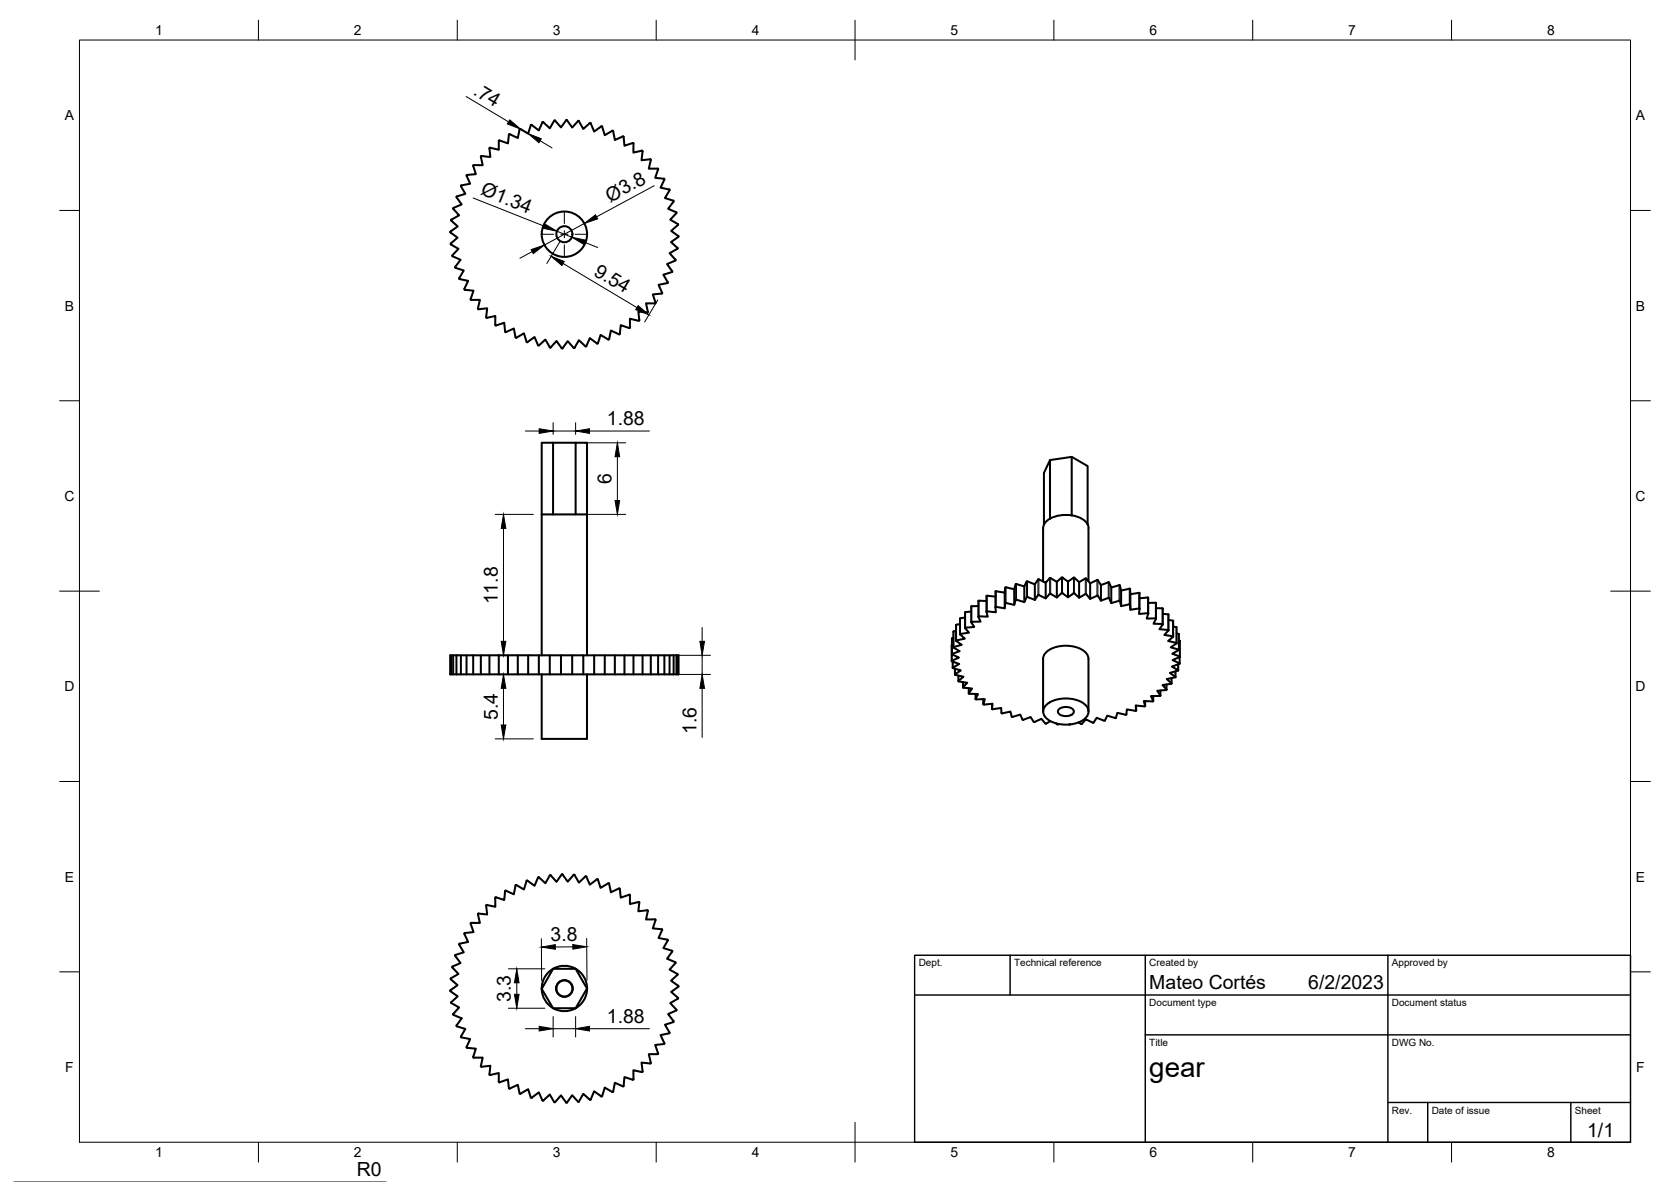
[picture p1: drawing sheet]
<svg xmlns="http://www.w3.org/2000/svg" width="420mm" height="297mm" viewBox="0 0 420 297" stroke-linecap="round" stroke-linejoin="round" font-family="sans-serif">
<!-- layer: Visible -->
<g fill="none" stroke="#000" stroke-width=".51">
<path d="M121.1 39.2l-.2 .2 .5 2.1-2.4 .1 .7 2.2-2.4 .2 .9 2.2-2.3 .5 1.1 2-2.1 .7M123.3 37.1l-.2 .2 .2 2.2-2.2-.3M125.6 35.3l-.2 .1v2.2l-2.1-.5M128 33.9l-.3 2.1-2.1-.7M128.2 33.7l-.2 .1M130.6 32.5l-.4 2.2-2-1M136.4 30.8l-.9 2-1.9-1.4-.1 .1-.7 2.1-2-1.2-.2 .1M136.6 30.7l-.2 .1M139.6 30.3l1.5 1.7 1.3-1.8 1.5 1.9 1.4-1.7h.3M139.6 30.3h-.3l-1.1 1.9-1.6-1.5M145.6 30.5l1.1 1.9 1.6-1.5 1.1 2.1 1.8-1.2M151.2 31.7l.2 .1"/>
<path d="M151.4 31.8l.7 2.2 1.9-1.1 .2 .1M154.2 33l.4 2.2 2-.9M156.6 34.3l.2 .1M156.8 34.4l.2 2.2 2.1-.7 .2 .1v2.3l2.1-.4M161.4 37.9l.2 .1M161.6 38l-.3 2.3 2.2-.3 .2 .1-.6 2.3h2.2l.2 .2M113.3 58.4l1.7 1.3-1.7 1.5M113.5 55.2v.2l1.6 1.5-1.8 1.3v.2M114.9 49.4l-.1 .2 1.3 1.8-2.2 1 1.5 1.7-1.9 1.1M165.5 42.6l-.8 2.1 2.2 .2M166.9 44.9l.2 .2M167 45.1l-.9 2.1 2.1 .4"/>
<path d="M168.3 47.6l.1 .2-1.2 2 2.1 .6 .1 .2-1.4 1.9 2 .8M170 53.3l.1 .3M170.1 53.6l-1.6 1.6 1.9 1.1M170.4 56.3l.1 .2-1.7 1.5 1.7 1.3M170.6 59.3l-.1 .2-1.8 1.3 1.7 1.5-.1 .2M113.4 61.2v.2l1.9 1.1-1.6 1.7 .1 .2M113.8 64.4l2 .9-1.4 1.9 2.2 .8-1.2 2 .2 .1 2.1 .5-.9 2M116.8 72.6l.1 .2M116.9 72.8l2.2 .3-.8 2M118.3 75.2l.2 .2h2.2l-.5 2.2 .1 .1 2.2-.2-.3 2.2 .2 .2M122.4 79.9l2.1-.5v2.3l.2 .1 2.1-.7 .2 2.2 .2 .2M162.9 78.3l-.2 .2-2.2-.2 .3 2.1-.2 .2-2.2-.5v2.2l-.2 .1"/>
<path d="M166.5 73.5l-.1 .3-2.3 .2 .7 2v.2h-2.4l.5 2.2M167.8 71.1l-2.2 .5 .9 2M168.9 68.4l-2.1 .6 1.1 1.9-.1 .2M169 68.1l-.1 .3M170.3 62.5l-1.9 1.1 1.5 1.7-.1 .2-2.1 .9 1.3 1.7M127.2 83.4l2-.8 .5 2.2 .2 .1 1.8-1.1 .7 2.1M132.4 85.9l.2 .1 1.8-1.3 1 2.1 1.7-1.5 1.2 2h.2l1.4-1.6 1.3 1.8h.3M147.5 87h-.3l-1.6-1.5-1.1 1.9-.2 .1-1.6-1.8-1.2 1.8M155.6 84l-2-.9-.4 2.1-.2 .1-2-1.1-.7 2.1-2-1.3-.9 2M155.9 83.9l-.3 .1M158.2 82.4l-2.1-.7-.2 2.2M139.1 111.3h5.6"/>
<path d="M264 115.6l-1.5 3.3v12.9M269.5 114.8l4 2.3v14.7M136.2 129.3v-18h2.9v18M136.2 129.3h2.9M136.2 129.3v35.4M139.1 129.3h8.5M144.7 129.3v-18h2.9v18M147.6 129.3v35.4M262.3 132.7v13.4M262.3 132.7a3.5 3.5 0 0 1 2.9-2.9 8 8 0 0 1 8 1.6l.5 1.3v13.4M269.5 129.5v-14.7l-5.5 .8v14.8M239.7 158.8v3.9"/>
<path d="M240.4 158.5l-.7 .2M240.5 157l-.1 4M241.4 156.8l-.9 .2M241.4 159.4l1.2 1.1-2.2 .5 1.4 1-2.1 .6 1.6 1-1.9 .7v.2M241.5 155.4l-.1 4M242.7 157.9l.9 1.1-2.2 .4M242.7 155.2l-1.2 .2M244.2 153.7l-1.5 .2v3.9M244.4 156.2l-.2 .2 .8 1.2-2.3 .3M244.4 152.3l-.2 .1v3.9M246 155l.6 1.2-2.3 .1M246 152.3h-1.7"/>
<path d="M246.1 151h1.9M246.2 150.9l-.2 .1v4M248 153.7l.4 1.3h-2.4M248.2 149.7l2.1 .2M250.5 148.6l-.2 .1 .1 5.2-2.4-.2v-3.9l.2-.1M252.6 148.9v4M252.8 151.6l-.2 1.3-2.3-.3M253 151.5l-.2 .1M255 148.1l-2.1-.5-.3 1.3-2.1-.3M255 148.1v3.9M255.6 150.7l-.2 .1-.4 1.2-2-.5M257.6 147.4v3.9"/>
<path d="M258.1 150.1l-.5 1.2-2-.6M258.4 146.1l-.3 .1-.5 1.2-2.2-.6-.4 1.3M260.2 146.8v4M262.9 146.4v4M265.7 146.2v3.9M268.5 146.2v3.9M271.3 146.3v3.9M274.1 146.6v3.9M275.8 149.7h.2l.8 1.2 1.9-.6M275.8 149.7l-1.7 .8-1.2-1.2-1.6 .9-1.3-1.1-1.5 1-1.5-1.1-1.3 1.1-1.7-.9-1.1 1.2-1.7-.9-1 1.3-2.1-.7M276.1 145.8l.7 1.2 2.1-.6M276.1 145.8l-2 .8-1.2-1.2-1.6 .9-1.3-1.2-1.5 1.1-1.5-1.1-1.3 1.1-1.7-.9-1.1 1.1-1.7-.8-1 1.2-1.8-.7"/>
<path d="M276.8 147v3.9M278.6 150.2l.3 .1M278.9 150.3l.5 1.3 2.2-.6M278.9 146.4l.5 1.2 2-.5M279.4 147.6v4M281.4 147l.2 .1M281.6 151.1l.3 1.2 2.3-.4M281.6 147.1l.3 1.3 2.1-.4M281.9 148.4v3.9M283.9 147.9l.3 .1M284.1 152l.1 1.2 2.1-.3M284.1 148l.1 1.3 2.4-.2"/>
<path d="M284.2 149.3v3.9M286.4 152.9l.2 .1M286.5 149.1l-.1 5.2 2.3-.1M286.5 150.4l2.2-.2v4M288.7 154.2l-.4 1.3 2.4-.1-.7 1.3 2.2 .1M290.5 151.5h-1.8M290.5 151.5h.2v4M290.7 152.8l1.7 .1M292.2 156.8l.2 .1M292.4 154.3l1.4 .1v4l-2.3-.3 .9-1.2M292.4 153v3.9M293.8 158.4l-1 1.2 2.1 .3"/>
<path d="M293.8 155.8l1.2 .2v4M294.9 159.9l.1 .1M295 157.4l.9 .3M295.8 159.2l.6 .2M295.8 157.7v3.9M296.4 159.4v3.9M113.4 164.7v4.8M113.9 164.7v4.8M114.8 164.7h-1.6v4.8h1.6M114.8 164.7h55.8v4.8h-55.8M114.8 164.7v4.8M115.9 164.7v4.8"/>
<path d="M117.3 164.7v4.8M119 164.7v4.8M120.9 164.7v4.8M123.1 164.7v4.8M125.4 164.7v4.8M127.7 164.7v4.8M130.2 164.7v4.8M132.8 164.7v4.8M135.5 164.7v4.8M136.2 169.5v16.2h11.4v-16.2M138.2 164.7v4.8M141.1 164.7v4.8"/>
<path d="M143.9 164.7v4.8M146.7 164.7v4.8M149.4 164.7v4.8M152.1 164.7v4.8M154.6 164.7v4.8M157 164.7v4.8M159.3 164.7v4.8M161.6 164.7v4.8M163.6 164.7v4.8M165.5 164.7v4.8M167 164.7v4.8M168.4 164.7v4.8"/>
<path d="M169.4 164.7v4.8M170.1 164.7v4.8M170.5 164.7v4.8M239.3 162.1v4M239.4 164.5l1.7 .8-1.8 .8 1.9 .8-1.6 .9 2 .7-1.5 1M239.5 166.3v1.5M239.7 160.3l-.3 .2v3.9M240.1 168v1.5M240.2 169.4l2.1 .7-1.3 1.1 2.2 .4-1 1.2 2.2 .2-.8 1.2v-1.2M241 169.8v1.4M242.1 171.4v1.3M243.6 174.2l2.3 .2-.5 1.3h2.2l-.4 1.3"/>
<path d="M245.3 174.4v1.3M247.2 175.7v1.3M247.3 176.9l.1 .1M247.4 177.1l2.2-.2-.2 1.2M249.4 176.9v1.2M249.4 178.1l2.3-.2 .1 1.3 .2 .1 2.1-.5 .4 1.3 2-.5 .6 1.2 .2 .1M262.3 178.8v-13.2a3.5 3.5 0 0 1 2.8-2.9 8.5 8.5 0 0 1 7.8 1.2l.7 1.1 .1 .6v13.2M263.3 176.9a8.2 8.2 0 0 1 9.9 .5 2.35 2.35 0 0 1-1.2 3.7 8.6 8.6 0 0 1-8.7-.4 2.24 2.24 0 0 1 0-3.8zM266.2 178.3a2.68 2.68 0 0 1 3.8 .3 1.64 1.64 0 0 1-2 1.4 1.64 1.64 0 0 1-2-1.4zM283.2 179.5l-2.3-.4-.3 1.3M285.5 178.6l-2.2-.3-.1 1.2M285.7 177.3v1.2l-.1-1.2 2.1 .2"/>
<path d="M285.7 178.5l-.2 .1M287.9 176.2v1.2M287.9 177.4l-.1 .1M290 174.9v1.3M291.8 173.5v1.3M291.8 174.8l-2.4 .1 .6 1.3h-2.4l.3 1.2M293.3 173.3l-2.3 .3 .8 1.2M294.6 171.7l-2.3 .5 1 1.1v-1.3M295 160l-1.3 1.1 2.2 .5-1.5 1.1 1.9 .5M295.5 170.2l-2.1 .5 1.2 1v-1.3M295.6 170.1l-.1 .1M295.6 168.7v1.4"/>
<path d="M296.2 168.5l-2 .6 1.3 1M296.2 166.9v1.6M296.4 163.2v.2l-1.6 .9 1.8 .6v.2M296.4 161h.2M296.6 166.7l-1.7-.8 1.7-.8v1.7M296.6 166.7v.1l-1.9 .7 1.5 .9v.1M296.6 161l.1 4M257.3 180.9l1.8-.7 .8 1.2h.3M260.1 181.4l1.8-.8 .9 1.2h.3M264.1 181.2l-1 .6M265.6 181.8l.5 .2M266.2 181.9l-.2 .1"/>
<path d="M269 182v.1M269.1 182l-.3 .1M271.2 181.6l.9 .3M275 181.6h-.3l-1.7-.8-1 1.1M280.4 180.4l-2-.6-.6 1.2-.2 .1-1.8-.7-.8 1.2M280.6 180.4h-.2M138.5 220h-.3l-1.1 2-1.6-1.5M141.5 219.8l1.2 1.8 1.6-1.8 1.3 2 1.6-1.6 .3 .1M141.5 219.8h-.3l-1.3 1.8-1.4-1.6M114.5 240v.2l1.3 1.8-2.1 1.1 1.6 1.7-2 1.2 1.7 1.6-1.7 1.3M116.8 234.7l.9 2-2.2 .5 1.1 2.1-2.1 .7M116.9 234.4l-.1 .3"/>
<path d="M118.3 232.1l.8 2.1-2.2 .3M118.5 231.9l-.2 .2M122.2 227.6l.3 2.2-2.3-.1 .5 2.2h-2.2M122.4 227.4l-.2 .2M124.5 225.6v2.3l-2.1-.5M132.6 221.3l-.2 .1-.7 2.1-2-1.1-.5 2.3-2.1-.9-.1 .1-.2 2.3-2.1-.7-.2 .1M135.5 220.5h-.2l-.9 2.1-1.8-1.3M147.4 220.3l.9 2 1.8-1.3h.3M150.3 221.1l.7 2 2-1.2 .6 2.3 2-.9 .3 .1M155.9 223.4l.2 2.2 2.1-.7M158.2 224.8l.2 .1v2.3l2.2-.5-.1 2.3 2.2-.3 .2 .2M162.9 228.9l-.5 2.2 2.3-.1 .1 .2"/>
<path d="M164.8 231.2l-.7 2.1 2.3 .2 .1 .2M166.5 233.7l-.9 2 2.2 .4M167.8 236.1l.1 .2-1.1 2 2.1 .6M168.9 238.9l.1 .2M169 239.1l-1.3 1.8 2.1 .9M113.3 248.8v.3l1.8 1.3-1.7 1.5 .1 .2M113.5 252.1l1.9 1.1-1.5 1.6 .1 .2 2.1 .9-1.3 1.8 .1 .2M114.9 257.9l2.1 .7-1.1 1.9M139.1 243.5h5.6l2.9 4.9-2.9 5h-5.6l-2.9-4.9zM168.2 259.7l-2.1 .4 .9 2.1M169.4 256.6l-.1 .3-2.1 .6 1.2 1.9-.1 .3M169.8 241.8v.2"/>
<path d="M169.8 242l-1.4 1.7 1.9 1.1M170.1 253.7v.2l-2.1 .9 1.4 1.8M170.3 244.7l.1 .2-1.7 1.6 1.9 1.2v.2l-1.8 1.4 1.7 1.6-2 1.2 1.6 1.6M115.9 260.5l.1 .2 2.2 .4-.9 2M117.3 263.1l.2 .2 2.2 .2-.7 2.1 .1 .2h2.3l-.5 2.2 2.4-.2-.2 2.3 2.3-.5 .1 2.4 2.2-.7 .3 2.2 2.2-.9 .5 2.2 .2 .1 1.9-1.2 .7 2.1 .2 .1M133.7 275.9l1.8-1.4 .9 2M136.4 276.5l.2 .1 1.6-1.6 1.1 2h.3M139.6 277l1.5-1.7 1.2 1.8M142.6 277.1h-.3M156.8 272.9l-.2 .1-2-.9-.4 2.2-.2 .1-1.9-1.1-.8 2.2-1.9-1.3-1 2.2-1.7-1.5-1.1 1.9-.2 .1-1.5-1.7-1.3 1.9M159.1 271.3l-2.1-.6-.2 2.2M161.6 269.2l-.2 .2-2.1-.4v2.2l-.2 .1"/>
<path d="M165.5 264.7l-.2 .2h-2.2l.6 2.2-.2 .2-2.2-.3 .3 2.2M166.9 262.4l-2.2 .2 .8 2.1M167.1 262.1l-.2 .3"/>
<circle cx="141.9" cy="58.9" r="2.02"/>
<circle cx="141.9" cy="58.9" r="5.7"/>
<circle cx="141.9" cy="248.4" r="5.7"/>
<circle cx="141.9" cy="248.4" r="2.02"/>
<circle cx="141.9" cy="248.4" r="2.11"/>
</g>
<circle cx="239.4" cy="162.1" r=".25" fill="#000"/>
<!-- layer: Visible Narrow -->
<g fill="none" stroke="#000" stroke-width=".25">
<path d="M239.8 158.7v3.9M240.5 157v3.9M241.5 155.4v3.9M242.8 153.8v3.9M244.3 152.3v4M246.1 151v3.9M248.2 149.7v3.9M250.5 148.6v3.9M252.8 147.7v3.9M253 147.6v3.9M255.4 146.8v4M255.6 146.8v3.9"/>
<path d="M258.1 146.2v3.9M258.4 146.1v3.9M261 145.7v3.9M261.2 145.6v3.9M263.9 145.3v4M264.2 145.3v3.9M266.9 145.2v3.9M267.2 145.2v3.9M269.9 145.2v3.9M270.2 145.2v3.9M272.9 145.4v3.9M273.1 145.4v3.9"/>
<path d="M275.8 145.8v3.9M276.1 145.8v3.9M278.7 146.4v3.9M278.9 146.4v3.9M281.4 147.1v3.9M281.6 147.1v4M284 148v3.9M284.1 148v4M286.3 149v3.9M288.5 150.2v3.9M290.5 151.5v3.9M292.2 152.9v3.9"/>
<path d="M293.7 154.4v3.9M294.9 156v3.9M295.8 157.6v4M296.3 159.3v3.9M239.4 162.1v3.9M239.4 160.4v3.9M239.6 166.3v1.5M240.1 168v1.5M241 169.8v1.3M242.2 171.4v1.3M243.6 173v1.2M245.3 174.4v1.2"/>
<path d="M247.2 175.7v1.3M249.4 176.9v1.2M285.7 177.3v1.2M287.9 176.2v1.2M290 174.9v1.2M291.8 173.5v1.3M293.3 172v1.3M294.6 170.4v1.3M295.5 168.7v1.4M296.2 166.9v1.5M296.6 165.1v1.6M296.6 161v4"/>
</g>
<!-- layer: BORDER -->
<g fill="none" stroke="#000" stroke-width=".25">
<path d="M20 10.1h390v276.9h-390zM65 5.1v5M115 5.1v5M165 5.1v5M215 5.1v10M265 5.1v5M315 5.1v5M365 5.1v5M15 52.9h5M410 52.9h5M15 100.7h5M410 100.7h5"/>
<path d="M15 148.6h10M405 148.6h10M15 196.4h5M410 196.4h5M15 244.2h5M410 244.2h5M65 287v5M115 287v5M165 287v5M215 282.1v9.9M265 287v5M315 287v5"/>
<path d="M365 287v5"/>
</g>
<!-- layer: TITLEBLOCK -->
<path d="M230 240.1h180v46.9h-180zM230 250h180M254 240.1v9.9M288 240.1v46.9M349 240.1v46.9M288 260.1h122M349 277.1h61M359 277.1v9.9M395 277.1v9.9" fill="none" stroke="#000" stroke-width=".36"/>
<!-- layer: FD_Dimensions -->
<g fill="none" stroke="#000" stroke-width=".25">
<path d="M117.2 24.3l10.7 6.3M130.9 32.4l1.9 1.2M135.8 35.4l3 1.8M119 49.7l17.8 7.1M140 58.1l3.8 1.5M146.9 56.2l-10 5.4M164.5 46.7l-14.5 7.8M133.8 63.2l-3.1 1.7M140.8 60.7l-3.3 5.5M141.6 66.2l18.6 11.1M147 60.9l3.3 1.3M165.4 75.4l-3.3 5.5"/>
<path d="M132.1 108.3h3.5M139.1 106.2v3M139.1 108.3h5.6M144.7 106.2v3M146.8 111.3h10.5M148.2 108.3h15.1M155.2 114.8v11M124.5 129.3h9.6M126.6 132.8v28.4M146.8 129.3h10.5M176.6 157.7v3.5M124.5 164.7h9.6"/>
<path d="M124.5 169.5h9.6M126.6 173v9.2M169 164.7h9.6M169 169.5h9.6M176.6 164.7v4.8M176.6 173v12.3M124.5 185.7h9.6M136.1 235.9l.1 10.5M144 237.9l-4.4 .1M147.5 235.8l.1 10.5M127.8 253.4h9.2M127.8 243.5h9.2"/>
<path d="M129.9 247v2.9M132.1 258.5h3.5M139.1 255.5v5.1M139.1 258.5h5.6M144.7 255.5v5.1M148.2 258.5h15.1M3.5 297h93.6"/>
</g>
<g fill="#000" stroke="#000" stroke-width=".25">
<path d="M128.2 30.1l2.7 2.3-3.3-1.3zM132.8 33.6l3.3 1.3-.6 1zM137 56.3l3 1.8-3.4-.7zM146.9 56.2l2.8-2.2 .6 1zM133.5 62.7l3.4-1.1-2.8 2.1zM138.6 64.4l3.3 1.3-.6 1zM143.8 59.6l3.5 .8-.5 1zM160.5 76.8l2.7 2.3-3.3-1.3zM135.6 107.7l3.5 .6-3.5 .6zM144.7 108.3l3.5-.6v1.2zM155.2 111.3l.6 3.5h-1.2zM126.6 129.3l.6 3.5h-1.2z"/>
<path d="M154.6 125.8h1.2l-.6 3.5zM126 161.2h1.2l-.6 3.5zM126.6 169.5l.6 3.5h-1.2zM176 161.2h1.1l-.5 3.5zM176.6 169.5l.5 3.5h-1.1zM126 182.2h1.2l-.6 3.5zM136.1 238l3.5-.6v1.2zM144 237.4l3.5 .5-3.5 .6zM129.3 249.9h1.2l-.6 3.5zM129.9 243.5l.6 3.5h-1.2zM135.6 257.9l3.5 .6-3.5 .6zM144.7 258.5l3.5-.6v1.2z"/>
</g>
<!-- layer: Smart Centers -->
<path d="M136.4 58.9h2.8M141 58.9h1.8M141.9 53.3v2.9M141.9 58v1.8M144.6 58.9h2.8M141.9 61.5v2.9" fill="none" stroke="#000" stroke-width=".25"/>
<text font-size="7" x="289" y="270.6">gear</text>
<g font-size="4.9">
<text x="118.8" y="23.6" transform="rotate(31 118.8 23.6)">.74</text>
<text x="120.6" y="48.8" transform="rotate(22 120.6 48.8)">Ø1.34</text>
<text x="153.4" y="50.9" transform="rotate(-28 153.4 50.9)">Ø3.8</text>
<text x="149.1" y="69" transform="rotate(31 149.1 69)">9.54</text>
<text x="152.6" y="106.9">1.88</text>
<text x="153.8" y="121.6" transform="rotate(-90 153.8 121.6)">6</text>
<text x="125.2" y="151.9" transform="rotate(-90 125.2 151.9)">11.8</text>
<text x="125.2" y="181" transform="rotate(-90 125.2 181)">5.4</text>
<text x="175.1" y="184.5" transform="rotate(-90 175.1 184.5)">1.6</text>
<text x="138.4" y="236.5">3.8</text>
<text x="128.5" y="251.8" transform="rotate(-90 128.5 251.8)">3.3</text>
<text x="289" y="248.5">Mateo Cortés</text>
<text x="329" y="248.5">6/2/2023</text>
<text x="152.6" y="257.1">1.88</text>
<text x="399.1" y="285.7">1/1</text>
<text x="89.7" y="295.6">R0</text>
</g>
<g font-size="3.5">
<text x="39" y="8.8">1</text>
<text x="89" y="8.8">2</text>
<text x="139" y="8.8">3</text>
<text x="189" y="8.8">4</text>
<text x="239" y="8.8">5</text>
<text x="289" y="8.8">6</text>
<text x="339" y="8.8">7</text>
<text x="389" y="8.8">8</text>
<text x="16.3" y="30.2">A</text>
<text x="411.3" y="30.2">A</text>
<text x="16.3" y="78">B</text>
<text x="411.3" y="78">B</text>
<text x="16.2" y="125.9">C</text>
<text x="411.2" y="125.9">C</text>
<text x="16.2" y="173.7">D</text>
<text x="411.2" y="173.7">D</text>
<text x="16.3" y="221.6">E</text>
<text x="411.3" y="221.6">E</text>
<text x="16.4" y="269.4">F</text>
<text x="411.4" y="269.4">F</text>
<text x="39" y="290.8">1</text>
<text x="89" y="290.8">2</text>
<text x="139" y="290.8">3</text>
<text x="189" y="290.8">4</text>
<text x="239" y="290.8">5</text>
<text x="289" y="290.8">6</text>
<text x="339" y="290.8">7</text>
<text x="389" y="290.8">8</text>
</g>
<g font-size="2.5">
<text x="231" y="242.9">Dept.</text>
<text x="255" y="242.9">Technical reference</text>
<text x="289" y="242.9">Created by</text>
<text x="350" y="242.9">Approved by</text>
<text x="289" y="252.8">Document type</text>
<text x="350" y="252.8">Document status</text>
<text x="289" y="262.9">Title</text>
<text x="350" y="262.9">DWG No.</text>
<text x="350" y="279.9">Rev.</text>
<text x="360" y="279.9">Date of issue</text>
<text x="396" y="279.9">Sheet</text>
</g>
</svg>
